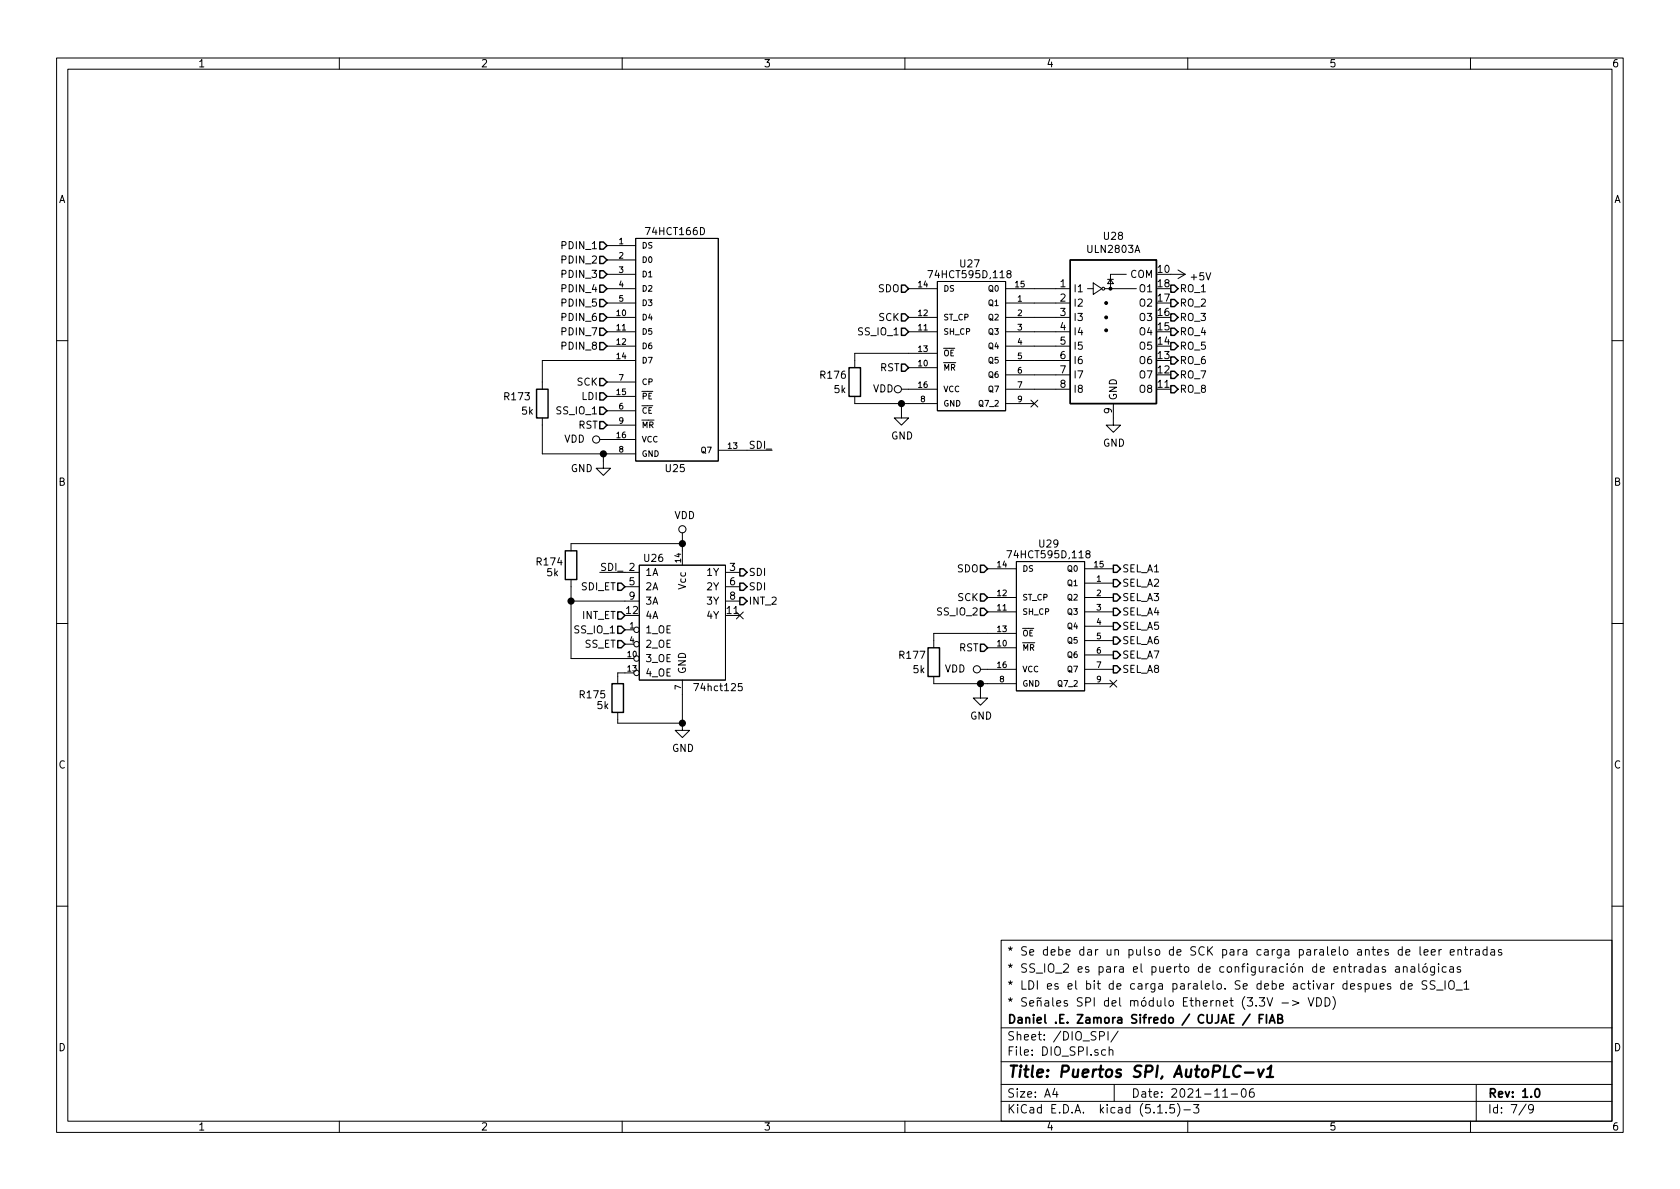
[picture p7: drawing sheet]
<svg xmlns="http://www.w3.org/2000/svg" width="297mm" height="210mm" viewBox="0 0 297 210" stroke-linecap="round" stroke-linejoin="round" font-family="sans-serif">
<g fill="none" stroke="#000" stroke-width=".18">
<path d="M10 10.3h277v189.9h-277zM12 12.2h273v186.1h-273zM60 10.3v1.9M110 10.3v1.9M160 10.3v1.9M210 10.3v1.9M260 10.3v1.9M107.3 43.4h5.1M107.3 56.1h5.1M107.3 58.7h5.1M107.3 46h5.1M107.3 48.5h5.1"/>
<path d="M107.3 51h5.1M107.3 53.6h5.1M112.4 42.2h14.6v39.3h-14.6zM160.7 56.1h5M160.7 58.7h5M160.7 51h5M164.1 47.8h.8l-.5 1.3M165.7 49.8h12.1v22.8h-12.1zM177.8 56.1h11.4M177.8 58.7h11.4M177.8 51h11.4M177.8 53.6h11.4"/>
<path d="M178.3 48.4l-.2-.1v-.3l.4-.2 .3 .3-.1 .2-.5 .2-.2 .1 .1 .4 .2 .1h.3l.2-.2v-.3l-.3-.2M192.3 51h1M193.3 50l1.5 1-1.5 1.1zM195.3 51h5.6M195.8 49.4h1M196.3 49.4l.5 .8h-1zM199.1 48.5h-2.8v2.5M207 48.5h2.5M208.3 47.7l1.2 .8M209.5 48.5l-1.2 .8M10 60.2h2M95.9 73.9v6.4h16.5"/>
<path d="M106 77.7h6.4M107.3 61.2h5.1M107.3 70.1h5.1M107.3 72.6h5.1M107.3 67.6h5.1M107.3 75.2h5.1M112.4 63.7h-16.5v5.1M127 79.6h9.5M151.1 70.1v1.3h14.6M159.4 71.4v2.5h1.3l-1.3 1.3-1.3-1.3h1.3M159.4 68.8h6.3M160.7 65h5"/>
<path d="M165.7 62.5h-14.6v2.5M177.8 72.6h.1M177.8 61.2h11.4M177.8 63.7h11.4M177.8 68.8h11.4M177.8 66.3h11.4M177.8 71.4h5.1M182.3 70.8l1.2 1.2M183.5 70.8l-1.2 1.2M196.8 71.4v3.8h1.3l-1.3 1.2-1.2-1.2h1.2M285 60.2h2M106.7 80.3v2.5h1.2l-1.2 1.3-1.3-1.3h1.3"/>
<path d="M109.2 98.7h.1M113 99.9h15.3v20.4h-15.3zM120.6 94.2v5.7M120.6 96.1h-19.6v1.3M178 97.4h.9l-.6 1.2M179.7 99.3h12.1v22.9h-12.1zM192.3 97.9l-.3-.1v-.3l.5-.1 .2 .2v.2l-.6 .2-.1 .2v.3l.3 .1h.3l.1-.2v-.2l-.2-.3M10 110.3h2M101 102.5v14h11.1M101 106.3h12M106 101.2h7M109.2 106.3h.1"/>
<path d="M110.5 111.4h1.6M110.5 113.9h1.6M110.5 103.8h2.5M112.1 119h-2.9v1.9M128.3 101.2h2.5M128.3 103.8h2.5M128.3 106.3h2.5M130.2 108.2l1.2 1.2M131.4 108.2l-1.2 1.2M165.1 119.6v1.3h14.6M173.4 118.4h6.3M174.6 114.5h5.1"/>
<path d="M174.6 108.2h5.1M174.6 105.7h5.1M174.6 100.6h5.1M179.7 112h-14.6v2.5M191.8 103.1h5M191.8 108.2h5M191.8 105.7h5M191.8 100.6h5M191.8 118.4h5M191.8 110.7h5M191.8 113.3h5M191.8 115.8h5"/>
<path d="M285 110.3h2M109.2 126v1.9h11.4M120.6 127.9v1.3h1.3l-1.3 1.2-1.2-1.2h1.2M120.6 120.3v7.6M122.7 120.9h.8l-.5 1.2M131.2 120.9h-.6l-.1 .6 .2-.1h.4l.1 .6-.2 .1-.5-.1M173.4 120.9v2.5h1.2l-1.2 1.3-1.3-1.3h1.3M191.8 122.2h.1M191.8 120.9h5M196.2 120.3l1.3 1.2M197.5 120.3l-1.3 1.2M10 160.2h2"/>
<path d="M177 166.3h108v32h-108zM224 176.4l.5 1.5 .5-1.5M226.7 177.4h1.1M228.5 176.9l1.2 .5-1.2 .4M231.3 176.4l.5 1.5 .5-1.5M232.8 176.4a.76 .76 0 0 1 .9 .8 .76 .76 0 0 1-.9 .7zM234.3 176.4a.76 .76 0 0 1 .9 .8 .76 .76 0 0 1-.9 .7zM235.7 176.2a1.71 1.71 0 0 1 0 2.3M243.1 171h.5l.1 .9M243.7 171.3l-.5 .1-.2 .2 .2 .3h.5M244 174.4l.7-.1v-.3l-.5-.1-.2 .2 .1 .7h.6M244.9 171l-.3-.1-.2 .2v.3l.5 .1v.4h-.5"/>
<path d="M245.9 174l-.4-.1-.2 .2 .1 .3 .5 .1v.3h-.6M246.8 171h.6v.9M247.4 171.3l-.5 .1-.2 .2 .2 .3h.5M247.9 168l-.4-.1-.3 .3 .1 .6 .2 .1 .4-.1M247.9 167.4v1.5M248.1 171.1l.1-.1a.37 .37 0 0 1 .6 .1v.8M248.1 170.9v1M248.4 174l-.5-.1-.3 .3 .2 .6h.6M248.4 173.4v1.5M248.6 168.4l.7-.1-.1-.3-.4-.1-.2 .2v.7h.6M249 174.4l.7-.1-.1-.3-.4-.1-.2 .2 .1 .7h.5M249.5 171h.6v.9"/>
<path d="M250.1 171.3l-.5 .1a.29 .29 0 0 0-.2 .2 .29 .29 0 0 0 .2 .3h.5M250.9 170.4v1.3l.2 .2M251.1 167.4v1.3l.2 .2M251.6 171.1l.3-.2 .4 .2v.5l-.1 .3h-.3l-.3-.1zM251.8 168.4l.7-.1-.1-.3-.4-.1-.2 .2 .1 .7h.5M252.1 170.4l-.2 .2M252.3 173.5l-.6-.1-.3 .3 .1 .3 .7 .4v.4l-.2 .1-.6-.1M253.1 168.4l.7-.1-.1-.3-.4-.1-.2 .2v.7h.6M253.6 170.9v1.3l-.2 .2h-.4M253.6 171l-.4-.1-.3 .3 .1 .6 .2 .1h.4M253.7 173.5l-.6-.1-.2 .3 .1 .4 .6 .3v.4l-.2 .1-.5-.1M254 175.1h1.1"/>
<path d="M254.4 170.4v.2M254.4 170.9v1M254.4 167.9v1M254.9 167.9l-.3 .1-.2 .2M255.5 173.4v1.5M255.7 171l-.4-.1-.3 .3 .1 .6 .2 .1h.4M256.2 173.7a.49 .49 0 0 1 .6-.3 .49 .49 0 0 1 .3 .5v.5a.5 .5 0 0 1-.5 .5 .5 .5 0 0 1-.5-.5zM256.4 171h.5l.1 .9M256.4 168.4l.7-.1v-.3l-.5-.1-.2 .2 .1 .7h.6M257 171.3l-.5 .1a.29 .29 0 0 0-.2 .2 .29 .29 0 0 0 .2 .3h.5M257.4 175.1h1.2M257.8 168l.2-.1 .3 .1 .1 .9"/>
<path d="M257.8 167.9v1M258.2 171a.37 .37 0 0 0-.6 .1l.1 .3 .5 .1 .1 .1-.2 .3h-.5M258.9 173.9l.4-.5v1.5M258.9 174.9h.8M258.9 167.9h.6M259.1 167.4v1.3l.4 .2M260 167.9v1M260.4 167.9l-.3 .1-.1 .2M260.9 168h.6l.1 .9M261.6 168.3h-.5l-.2 .2v.3l.2 .1 .5-.1M262.9 168l-.4-.1-.3 .3 .1 .6 .2 .1 .4-.1M262.9 167.4v1.5"/>
<path d="M263.6 168h.6l.1 .9M264.3 168.3h-.5l-.2 .2 .2 .4 .5-.1M265.5 168l-.4-.1-.2 .2 .1 .2 .5 .2v.3h-.6M285 160.2h2M60 198.3v1.9M110 198.3v1.9M160 198.3v1.9M177 194.8h108M177 191.8h108M177 187.8h108M177 181.8h108M186.5 192.5l-.4 1h1"/>
<path d="M186.8 193v1M194.4 183.2l.7-.1 .2-.2-.1-.3-.2-.2h-.6v1.5M195.5 185.7l-.5-.1-.2 .3v.6l.2 .1 .5-.1M195.9 182.4v1.5M196.1 185.7h.1a.37 .37 0 0 1 .6 .1v.8M196.1 185.1v1.5M197 191.8v3M197.7 182.3l-1.3 2M204.7 196.8h.8M206.2 196.7v.1M207.6 195.3h-.7l-.1 .7 .2-.1 .5 .1 .2 .2-.1 .5-.2 .1-.6-.1M208.2 195.1a1.71 1.71 0 0 1 0 2.3"/>
<path d="M209.3 196.3h1.2M210 198.3v1.9M211 195.3h1l-.5 .6 .4 .1v.7l-.2 .1-.7-.1M216.2 194h.8M217.7 193.5h1.1M219.6 192.7l.4-.2a.94 .94 0 0 1 0 1.5 .82 .82 0 0 1-.4-1.3zM221.6 192.5a.59 .59 0 0 0-.7 .7l.1 .7 .2 .1 .5-.1 .1-.5-.2-.2-.4-.1-.3 .3M260 198.3v1.9M261 191.8v6.5M269.8 195.2l-1.2 2M271.1 196l-.3 .3-.4-.1-.1-.2v-.4l.1-.2 .4-.1 .2 .2a1.19 1.19 0 0 1-.2 1.2l-.4 .1"/>
<circle cx="195.1" cy="51" r=".25"/>
<circle cx="105.4" cy="77.7" r=".63"/>
<circle cx="158.7" cy="68.8" r=".63"/>
<circle cx="120.6" cy="93.6" r=".63"/>
<circle cx="112.5" cy="113.9" r=".48"/>
<circle cx="112.5" cy="111.4" r=".48"/>
<circle cx="112.5" cy="116.5" r=".48"/>
<circle cx="112.5" cy="119" r=".48"/>
<circle cx="172.7" cy="118.4" r=".63"/>
</g>
<path d="M221 179.3l-1.3 2M223.4 179.4h-.7v1.5M223.9 179.4v1.5M222.7 180.1h.4M224.4 180.9l.5-1.5 .5 1.5M224.6 180.5h.7M225.9 180.1h.5l.2-.1 .1-.3-.3-.3h-.5v1.5h.6l.3-.3a.41 .41 0 0 0-.4-.5M271.5 192.7l.2-.2a.81 .81 0 0 1 .6 .6 .81 .81 0 0 1-.3 .8l-.1 .1a.79 .79 0 0 1-.4-1.3z" fill="none" stroke="#000" stroke-width=".3"/>
<path d="M220.1 189.7h1.5M222.5 189.1l.3 1.3 .6-1.3M224 190.4h1.1M224.1 189l.7-.6-.3 2" fill="none" stroke="#000" stroke-width=".41"/>
<g fill="none" stroke="#000" stroke-width=".25">
<path d="M106 58h.7l.6 .7-.6 .6h-.7zM106 42.8h.7l.6 .6-.6 .7h-.7zM106 45.3h.7l.6 .7-.6 .6h-.7zM106 47.9h.7l.6 .6-.6 .6h-.7zM106 50.4h.7l.6 .6-.6 .7h-.7zM106 55.5h.7l.6 .6-.6 .7h-.7zM106 53h.7l.6 .6-.6 .6h-.7zM159.4 58h.6l.7 .7-.7 .6h-.6zM159.4 50.4h.6l.7 .6-.7 .7h-.6zM159.4 55.5h.6l.7 .6-.7 .7h-.6zM189.2 46h15.3v25.4h-15.3zM207 50.4h.6l.7 .6-.7 .7h-.6z"/>
<path d="M207 53h.6l.7 .6-.7 .6h-.6zM207 55.5h.6l.7 .6-.7 .7h-.6zM207 58h.6l.7 .7-.7 .6h-.6zM94.9 68.8h2v5.1h-2zM106 74.5h.7l.6 .7-.6 .6h-.7zM106 69.5h.7l.6 .6-.6 .6h-.7zM106 72h.7l.6 .6-.6 .7h-.7zM106 66.9h.7l.6 .7-.6 .6h-.7zM106 60.6h.7l.6 .6-.6 .6h-.7zM150.1 65h2v5.1h-2zM159.4 64.4h.6l.7 .6-.7 .7h-.6zM207 60.6h.6l.7 .6-.7 .6h-.6z"/>
<path d="M207 63.1h.6l.7 .6-.7 .7h-.6zM207 65.7h.6l.7 .6-.7 .6h-.6zM207 68.2h.6l.7 .6-.7 .7h-.6zM99.9 97.4h2.1v5.1h-2.1zM173.4 99.9h.6l.6 .7-.6 .6h-.6zM196.8 99.9h.7l.6 .7-.6 .6h-.7zM109.2 103.1h.7l.6 .7-.6 .6h-.7zM109.2 108.2h.7l.6 .6-.6 .7h-.7zM109.2 113.3h.7l.6 .6-.6 .6h-.7zM109.2 110.7h.7l.6 .7-.6 .6h-.7zM130.8 103.1h.6l.7 .7-.7 .6h-.6zM130.8 105.7h.6l.7 .6-.7 .6h-.6z"/>
<path d="M130.8 100.6h.6l.7 .6-.7 .6h-.6zM164.1 114.5h2v5.1h-2zM173.4 113.9h.6l.6 .6-.6 .7h-.6zM173.4 107.6h.6l.6 .6-.6 .6h-.6zM173.4 105h.6l.6 .7-.6 .6h-.6zM196.8 117.7h.7l.6 .7-.6 .6h-.7zM196.8 115.2h.7l.6 .6-.6 .7h-.7zM196.8 112.6h.7l.6 .7-.6 .6h-.7zM196.8 110.1h.7l.6 .6-.6 .7h-.7zM196.8 107.6h.7l.6 .6-.6 .6h-.7zM196.8 105h.7l.6 .7-.6 .6h-.7zM196.8 102.5h.7l.6 .6-.6 .7h-.7z"/>
<path d="M108.2 120.9h2v5.1h-2z"/>
</g>
<g fill="#000" stroke="#000" stroke-width=".18">
<circle cx="195.6" cy="58.4" r=".25"/>
<circle cx="195.6" cy="56.1" r=".25"/>
<circle cx="195.6" cy="53.6" r=".25"/>
<circle cx="196.3" cy="51" r=".25"/>
</g>
<g fill="#000" stroke="#000" stroke-width=".25">
<circle cx="159.4" cy="71.4" r=".51"/>
<circle cx="106.7" cy="80.3" r=".51"/>
<circle cx="120.7" cy="96.1" r=".51"/>
<circle cx="101" cy="106.3" r=".51"/>
<circle cx="120.7" cy="127.9" r=".51"/>
<circle cx="173.4" cy="120.9" r=".51"/>
</g>
<text font-size="2.8" x="178" y="190.5">Title: Puertos SPI, AutoPLC-v1</text>
<g font-size="2.1">
<text x="178" y="172">* SS_IO_2 es para el puerto de configuración de entradas analógicas</text>
<text x="178" y="169">* Se debe dar un pulso de SCK para carga paralelo antes de leer entradas</text>
<text x="178" y="178">* Señales SPI del módulo Ethernet (3.3V -&gt; VDD)</text>
<text x="178" y="175">* LDI es el bit de carga paralelo. Se debe activar despues de SS_IO_1</text>
<text x="178" y="184">Sheet: /DIO_SPI/</text>
<text x="178" y="181">Daniel .E. Zamora Sifredo / CUJAE / FIAB</text>
<text x="178" y="186.7">File: DIO_SPI.sch</text>
<text x="178" y="196.9">KiCad E.D.A. kicad (5.1.5)-3</text>
<text x="178" y="194.1">Size: A4</text>
<text x="200" y="194.1">Date: 2021-11-06</text>
<text x="263" y="194.1">Rev: 1.0</text>
<text x="263" y="196.9">Id: 7/9</text>
</g>
<g font-size="1.8">
<text x="35" y="11.9">1</text>
<text x="85" y="11.9">2</text>
<text x="135" y="11.9">3</text>
<text x="185" y="11.9">4</text>
<text x="235" y="11.9">5</text>
<text x="285" y="11.9">6</text>
<text x="10.4" y="35.9">A</text>
<text x="285.4" y="35.9">A</text>
<text x="114.5" y="41.6">74HCT166D</text>
<text x="99.6" y="44.1">PDIN_1</text>
<text x="99.6" y="46.6">PDIN_2</text>
<text x="169.8" y="47.3">U27</text>
<text x="192.4" y="44.7">ULN2803A</text>
<text x="195.2" y="42.4">U28</text>
<text x="99.6" y="49.1">PDIN_3</text>
<text x="99.6" y="51.7">PDIN_4</text>
<text x="155.3" y="51.7">SDO</text>
<text x="164.8" y="49.2">74HCT595D,118</text>
<text x="187.5" y="50.8">1</text>
<text x="187.5" y="53.3">2</text>
<text x="189.7" y="51.7">I1</text>
<text x="199.8" y="49.1">COM</text>
<text x="201.6" y="51.7">O1</text>
<text x="204.8" y="48.3">10</text>
<text x="204.8" y="53.3">17</text>
<text x="204.8" y="50.8">18</text>
<text x="208.5" y="51.7">RO_1</text>
<text x="210.7" y="49.6">+5V</text>
<text x="99.6" y="59.3">PDIN_7</text>
<text x="99.6" y="56.8">PDIN_6</text>
<text x="99.6" y="54.2">PDIN_5</text>
<text x="151.9" y="59.3">SS_IO_1</text>
<text x="155.4" y="56.8">SCK</text>
<text x="187.5" y="55.9">3</text>
<text x="187.5" y="58.4">4</text>
<text x="189.7" y="54.2">I2</text>
<text x="189.7" y="56.8">I3</text>
<text x="189.7" y="59.3">I4</text>
<text x="201.6" y="59.3">O4</text>
<text x="201.6" y="56.8">O3</text>
<text x="201.6" y="54.2">O2</text>
<text x="204.8" y="58.4">15</text>
<text x="204.8" y="55.9">16</text>
<text x="208.5" y="54.2">RO_2</text>
<text x="208.5" y="56.8">RO_3</text>
<text x="208.5" y="59.3">RO_4</text>
<text x="99.6" y="61.8">PDIN_8</text>
<text x="155.6" y="65.7">RST</text>
<text x="187.5" y="61">5</text>
<text x="187.5" y="63.5">6</text>
<text x="189.7" y="61.8">I5</text>
<text x="189.7" y="64.4">I6</text>
<text x="201.6" y="64.4">O6</text>
<text x="201.6" y="61.8">O5</text>
<text x="204.8" y="63.5">13</text>
<text x="204.8" y="61">14</text>
<text x="208.5" y="61.8">RO_5</text>
<text x="208.5" y="64.4">RO_6</text>
<text x="89.3" y="70.8">R173</text>
<text x="102.1" y="68.2">SCK</text>
<text x="102.9" y="70.7">LDI</text>
<text x="145.2" y="67">R176</text>
<text x="147.5" y="69.5">5k</text>
<text x="154.3" y="69.4">VDD</text>
<text x="187.5" y="66">7</text>
<text x="187.5" y="68.6">8</text>
<text x="189.7" y="66.9">I7</text>
<text x="189.7" y="69.5">I8</text>
<text x="197.5" y="70.9" transform="rotate(-90 197.5 70.9)">GND</text>
<text x="201.6" y="69.5">O8</text>
<text x="201.6" y="66.9">O7</text>
<text x="204.8" y="68.6">11</text>
<text x="204.8" y="66">12</text>
<text x="208.5" y="66.9">RO_7</text>
<text x="208.5" y="69.5">RO_8</text>
<text x="92.3" y="73.3">5k</text>
<text x="98.6" y="73.3">SS_IO_1</text>
<text x="102.3" y="75.8">RST</text>
<text x="157.6" y="77.7">GND</text>
<text x="196.6" y="73.1" transform="rotate(-90 196.6 73.1)">9</text>
<text x="99.7" y="78.3">VDD</text>
<text x="100.9" y="83.5">GND</text>
<text x="117.8" y="83.5">U25</text>
<text x="132.6" y="79.4">SDI_</text>
<text x="195" y="79">GND</text>
<text x="10.4" y="85.9">B</text>
<text x="285.4" y="85.9">B</text>
<text x="119.2" y="91.8">VDD</text>
<text x="95" y="100">R174</text>
<text x="96.7" y="101.9">5k</text>
<text x="106" y="101">SDI_</text>
<text x="111.3" y="101">2</text>
<text x="113.9" y="99.4">U26</text>
<text x="114" y="101.8">1A</text>
<text x="125.1" y="101.8">1Y</text>
<text x="129.1" y="101">3</text>
<text x="132.3" y="101.8">SDI</text>
<text x="169.3" y="101.2">SDO</text>
<text x="178.8" y="98.7">74HCT595D,118</text>
<text x="183.8" y="96.8">U29</text>
<text x="198.4" y="101.2">SEL_A1</text>
<text x="102.8" y="104.4">SDI_ET</text>
<text x="111.3" y="103.5">5</text>
<text x="111.3" y="106">9</text>
<text x="114" y="104.4">2A</text>
<text x="114" y="106.9">3A</text>
<text x="121.3" y="104.1" transform="rotate(-90 121.3 104.1)">Vcc</text>
<text x="125.1" y="104.4">2Y</text>
<text x="125.1" y="106.9">3Y</text>
<text x="129.1" y="103.5">6</text>
<text x="129.1" y="106">8</text>
<text x="132.3" y="104.4">SDI</text>
<text x="132.3" y="106.9">INT_2</text>
<text x="169.4" y="106.3">SCK</text>
<text x="198.4" y="106.3">SEL_A3</text>
<text x="198.4" y="103.8">SEL_A2</text>
<text x="101.8" y="112">SS_IO_1</text>
<text x="102.9" y="109.5">INT_ET</text>
<text x="110.8" y="108.6">12</text>
<text x="114" y="112">1_OE</text>
<text x="114" y="109.5">4A</text>
<text x="125.1" y="109.5">4Y</text>
<text x="128.6" y="108.6">11</text>
<text x="165.9" y="108.8">SS_IO_2</text>
<text x="198.4" y="113.9">SEL_A6</text>
<text x="198.4" y="111.4">SEL_A5</text>
<text x="198.4" y="108.8">SEL_A4</text>
<text x="103.4" y="114.5">SS_ET</text>
<text x="114" y="117.1">3_OE</text>
<text x="114" y="119.6">4_OE</text>
<text x="114" y="114.5">2_OE</text>
<text x="121.3" y="119.2" transform="rotate(-90 121.3 119.2)">GND</text>
<text x="159.2" y="116.5">R177</text>
<text x="161.5" y="119">5k</text>
<text x="167" y="118.9">VDD</text>
<text x="169.6" y="115.2">RST</text>
<text x="198.4" y="119">SEL_A8</text>
<text x="198.4" y="116.5">SEL_A7</text>
<text x="102.6" y="123.5">R175</text>
<text x="105.6" y="125.4">5k</text>
<text x="123.2" y="122.2">74hct125</text>
<text x="171.5" y="127.2">GND</text>
<text x="10.4" y="135.9">C</text>
<text x="118.8" y="133">GND</text>
<text x="285.4" y="135.9">C</text>
<text x="10.4" y="185.9">D</text>
<text x="285.4" y="185.9">D</text>
<text x="35" y="199.9">1</text>
<text x="85" y="199.9">2</text>
<text x="135" y="199.9">3</text>
<text x="185" y="199.9">4</text>
<text x="235" y="199.9">5</text>
<text x="285" y="199.9">6</text>
</g>
<g font-size="1.4">
<text x="109.5" y="43.2">1</text>
<text x="109.5" y="45.7">2</text>
<text x="113.4" y="43.9">DS</text>
<text x="113.4" y="46.5">D0</text>
<text x="109.5" y="48.3">3</text>
<text x="109.5" y="50.8">4</text>
<text x="109.5" y="53.3">5</text>
<text x="113.4" y="49">D1</text>
<text x="113.4" y="51.6">D2</text>
<text x="162.4" y="50.8">14</text>
<text x="166.8" y="51.6">DS</text>
<text x="174.9" y="51.6">Q0</text>
<text x="179.6" y="50.8">15</text>
<text x="180" y="53.3">1</text>
<text x="109.1" y="55.9">10</text>
<text x="109.1" y="58.4">11</text>
<text x="113.4" y="56.6">D4</text>
<text x="113.4" y="59.2">D5</text>
<text x="113.4" y="54.1">D3</text>
<text x="162.4" y="58.4">11</text>
<text x="162.4" y="55.9">12</text>
<text x="166.8" y="59.2">SH_CP</text>
<text x="166.8" y="56.6">ST_CP</text>
<text x="174.9" y="54.1">Q1</text>
<text x="174.9" y="56.6">Q2</text>
<text x="174.9" y="59.2">Q3</text>
<text x="180" y="55.9">2</text>
<text x="180" y="58.4">3</text>
<text x="109.1" y="61">12</text>
<text x="109.1" y="63.5">14</text>
<text x="113.4" y="61.7">D6</text>
<text x="113.4" y="64.3">D7</text>
<text x="162.4" y="64.8">10</text>
<text x="162.4" y="62.2">13</text>
<text x="166.8" y="65.5">MR</text>
<text x="166.8" y="63">OE</text>
<text x="174.9" y="61.7">Q4</text>
<text x="174.9" y="64.3">Q5</text>
<text x="180" y="61">4</text>
<text x="180" y="63.5">5</text>
<text x="109.1" y="69.8">15</text>
<text x="109.5" y="67.3">7</text>
<text x="113.4" y="70.6">PE</text>
<text x="113.4" y="68.1">CP</text>
<text x="162.4" y="68.6">16</text>
<text x="162.8" y="71.1">8</text>
<text x="166.8" y="69.3">VCC</text>
<text x="166.8" y="71.9">GND</text>
<text x="173.3" y="71.9">Q7_2</text>
<text x="174.9" y="66.8">Q6</text>
<text x="174.9" y="69.3">Q7</text>
<text x="180" y="66">6</text>
<text x="180" y="68.6">7</text>
<text x="180" y="71.1">9</text>
<text x="109.1" y="77.5">16</text>
<text x="109.5" y="72.4">6</text>
<text x="109.5" y="74.9">9</text>
<text x="113.4" y="73.1">CE</text>
<text x="113.4" y="75.7">MR</text>
<text x="109.5" y="80">8</text>
<text x="113.4" y="78.2">VCC</text>
<text x="113.4" y="80.8">GND</text>
<text x="124.1" y="80.1">Q7</text>
<text x="128.8" y="79.4">13</text>
<text x="120.4" y="99.4" transform="rotate(-90 120.4 99.4)">14</text>
<text x="176.4" y="100.3">14</text>
<text x="180.7" y="101.1">DS</text>
<text x="188.9" y="101.1">Q0</text>
<text x="193.5" y="100.3">15</text>
<text x="176.4" y="107.9">11</text>
<text x="176.4" y="105.4">12</text>
<text x="180.7" y="106.2">ST_CP</text>
<text x="188.9" y="103.6">Q1</text>
<text x="188.9" y="106.2">Q2</text>
<text x="193.9" y="102.9">1</text>
<text x="193.9" y="105.4">2</text>
<text x="193.9" y="107.9">3</text>
<text x="111.4" y="111.1">1</text>
<text x="111.4" y="113.7">4</text>
<text x="176.4" y="111.8">13</text>
<text x="180.7" y="108.7">SH_CP</text>
<text x="180.7" y="112.5">OE</text>
<text x="188.9" y="108.7">Q3</text>
<text x="188.9" y="111.2">Q4</text>
<text x="188.9" y="113.8">Q5</text>
<text x="193.9" y="110.5">4</text>
<text x="193.9" y="113">5</text>
<text x="111" y="116.2">10</text>
<text x="111" y="118.7">13</text>
<text x="176.4" y="114.3">10</text>
<text x="176.4" y="118.1">16</text>
<text x="180.7" y="115.1">MR</text>
<text x="180.7" y="118.9">VCC</text>
<text x="188.9" y="116.3">Q6</text>
<text x="188.9" y="118.9">Q7</text>
<text x="193.9" y="115.6">6</text>
<text x="193.9" y="118.1">7</text>
<text x="120.4" y="121.9" transform="rotate(-90 120.4 121.9)">7</text>
<text x="176.8" y="120.6">8</text>
<text x="180.7" y="121.4">GND</text>
<text x="187.3" y="121.4">Q7_2</text>
<text x="193.9" y="120.6">9</text>
</g>
</svg>
